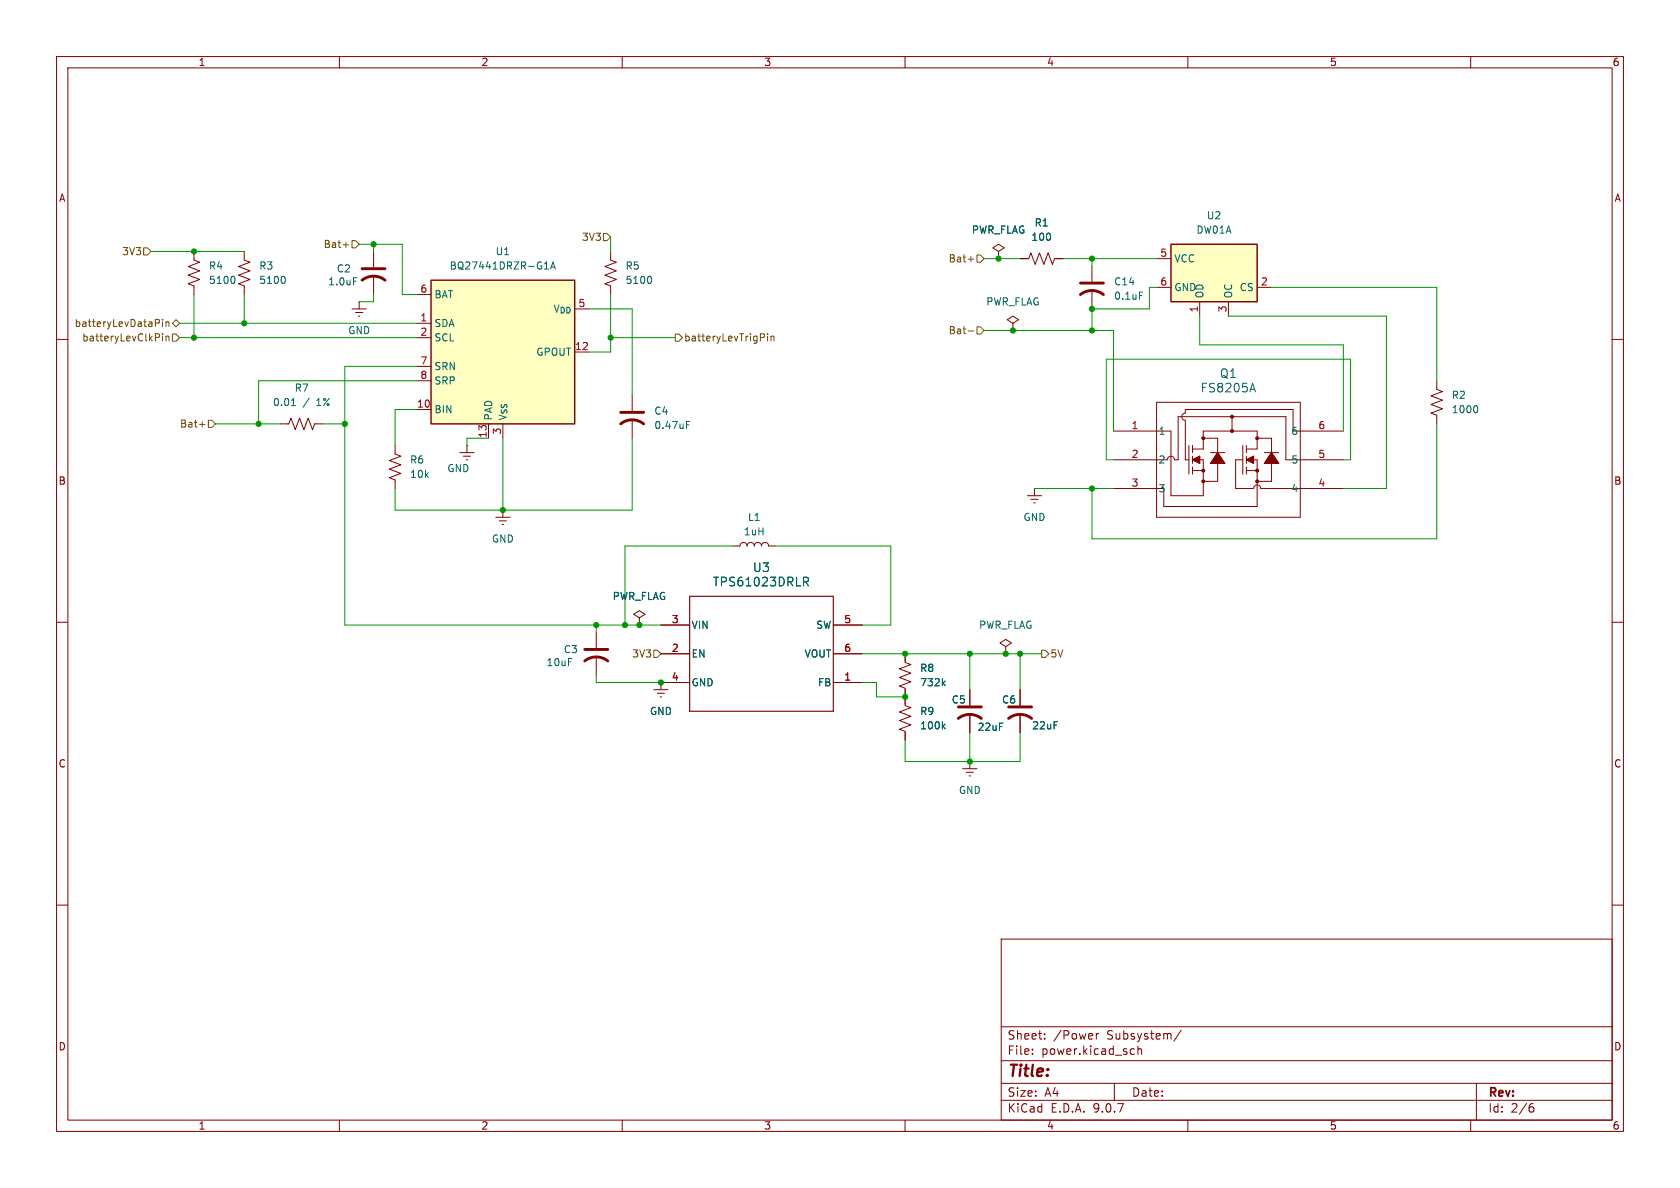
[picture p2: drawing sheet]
<svg xmlns="http://www.w3.org/2000/svg" width="297mm" height="210mm" viewBox="0 0 297 210" stroke-linecap="round" stroke-linejoin="round" font-family="sans-serif">
<g fill="none" stroke="#840000" stroke-width=".18">
<path d="M10 10h277v190h-277zM12 12h273v186h-273zM60 10v2M110 10v2M160 10v2M210 10v2M260 10v2M176.5 44.5l1-.7-1-.6-1 .6 1 .7v1.2M176.5 45.7h.1M193 47v2.8M193 51.3v3.3M10 60h2"/>
<path d="M254 67.3v1.5l1 .4-2 .8 2 .7-2 .8 2 .8-2 .7 1 .4v1.5M285 60h2M10 110h2M177.8 114.3l1-.6-1-.7-1 .7 1 .6v1.3M177.8 115.6h.1M285 110h2M171.4 121.9v2.8M171.4 126.2v3.3M10 160h2M177 166h108v32h-108zM285 160h2M60 198v2"/>
<path d="M110 198v2M160 198v2M177 194.5h108M177 191.5h108M177 187.5h108M177 181.5h108M182.5 186.3v.1M182.5 185.5v.1M184.7 183.6v.1M184.7 182.8v.1M193.8 182.7v1M194.2 182.7l-.2 .1-.2 .2"/>
<path d="M197 191.5v3M200.1 185.4l.4 .1M200.5 186.3l-.4 .1M201.2 185.5l.2-.1 .3 .1 .1 .9M201.2 184.9v1.5M208.8 182.1l-1.3 2M210 198v2M260 198v2M261 191.5v6.5M270.6 195.7h.4l.2 .3-.1 .5-.5 .1M271 195.1l-.4 .1"/>
</g>
<path d="M191 52.1a3.3 3.3 0 0 1 4.1 0M191 50h4.1M169.4 127a3.3 3.3 0 0 1 4.1 0M169.4 125h4.1" fill="none" stroke="#840000" stroke-width=".51"/>
<path d="M201.4 51.6h.6M260.9 71.7a.79 .79 0 0 1 0 1.3" fill="none" stroke="#006464" stroke-width=".18"/>
<path d="M76.2 49.5h25.4v25.4h-25.4z" fill="#ffffc2"/>
<path d="M76.2 49.5h25.4v25.4h-25.4z" fill="none" stroke="#840000" stroke-width=".25"/>
<g fill="none" stroke="#840000" stroke-width=".18">
<path d="M73.7 52.1h2.5M73.7 57.2h2.5M73.7 59.7h2.5M73.7 64.8h2.5M73.7 67.3h2.5M73.7 72.4h2.5M86.4 74.9v2.6M88.9 74.9v2.6M101.6 62.2h2.5M129.5 96.5h1.3a.64 .64 0 0 1 .6-.6 .64 .64 0 0 1 .7 .6 .64 .64 0 0 1 .6-.6 .64 .64 0 0 1 .6 .6 .64 .64 0 0 1 .7-.6 .64 .64 0 0 1 .6 .6 .64 .64 0 0 1 .7-.6 .64 .64 0 0 1 .6 .6h1.3M181.6 87.6h2.5M182.2 88.3h1.3"/>
<path d="M182.8 88.9h.2M182.9 86.4h.1M182.9 86.4v1.2M105.4 111.8v2.8M105.4 116.1v3.3M115.6 121.9h2.5M116.2 122.6h1.3M116.7 123.2h.3M116.8 120.7h.1M116.8 120.7v1.2M180.3 121.9v2.8M180.3 126.2v3.3"/>
</g>
<path d="M96.2 47.6h.8M96.5 46.5l.1-.2v1.3M97.3 47.6l.5-1.3 .4 1.3M97.5 47.2h.6" fill="none" stroke="#006464" stroke-width=".18"/>
<path d="M103.4 116.8a3.3 3.3 0 0 1 4 0M103.4 114.8h4M178.3 127a3.3 3.3 0 0 1 4.1 0M178.3 125h4.1" fill="none" stroke="#840000" stroke-width=".51"/>
<path d="M207 43.2h15.2v10.1h-15.2z" fill="#ffffc2"/>
<path d="M207 43.2h15.2v10.1h-15.2z" fill="none" stroke="#840000" stroke-width=".25"/>
<g fill="none" stroke="#840000" stroke-width=".18">
<path d="M34.3 44.5v1.5l1 .4-2 .7 2 .8-2 .7 2 .8-2 .8 1 .3v1.6M43.2 44.5v1.5l1 .4-2 .7 2 .8-2 .7 2 .8-2 .8 1 .3v1.6M62.2 54.6h2.6M62.9 55.2h1.2M63.4 55.9h.2M63.5 53.3h.1M63.5 53.3v1.3M66 44.5v2.7M66 48.8v3.3M107.9 44.5v1.5l1.1 .4-2.1 .7 2.1 .8-2.1 .7 2.1 .8-2.1 .8 1 .3v1.6M176.5 45.7h.1M179.1 57.2l1-.7-1-.6-1 .6 1 .7v1.2"/>
<path d="M179.1 58.4h.1M180.3 45.7h1.6l.3-1 .8 2 .8-2 .7 2 .8-2 .8 2 .3-1h1.6M204.5 50.8h2.5M204.5 45.7h2.5M212.1 53.3v2.6M217.2 53.3v2.6M222.2 50.8h2.6M49.5 74.9h1.6l.3-1 .8 2 .8-2 .7 2 .8-2 .7 2 .4-1h1.5M69.8 78.7v1.6l1.1 .3-2.1 .8 2.1 .8-2.1 .7 2.1 .8-2.1 .8 1 .3v1.6M82.5 78.7h.1M82.5 78.7v1.3M111.8 69.9v2.7"/>
<path d="M111.8 74.2v3.3M196.8 76.2h10.2v11.4h5.7v-6.3h-1.9M204.5 71.1h25.4v20.3h-25.4zM210.2 78.7v5.1M210.8 79.4h1.9v-3.2h9.5v3.2h-1.9M210.8 78.7v1.3M212.7 77.5h2.6v7.6h-2.6M217.8 73.7v2.5M219.7 78.7v5.1M220.3 78.7v1.3M222.2 77.5h2.6v7.6h-2.6M237.5 76.2h-8.9v-3.8h-19.1v.6a.63 .63 0 0 0-.6 .7 .63 .63 0 0 0 .6 .6v7h.7"/>
<path d="M81.3 80h2.5M81.9 80.6h1.3M82.4 81.3h.3M87.6 91.4h2.6M88.3 92.1h1.2M88.8 92.7h.2M88.9 90.2h.1M88.9 90.2v1.2M196.8 81.3h9.6a.64 .64 0 0 1 .6-.7 .64 .64 0 0 1 .6 .7h.7v-7.6h19v7.6h10.2M196.8 86.4h7.7M210.8 81.3l1.3-.7v1.3zM210.8 80.6v1.3"/>
<path d="M210.8 82.6v1.2M210.8 83.2h1.9M214 80h2.5M215.3 80l1.2 1.9h-2.5zM219.7 81.3h-1.3v5.1h3.2a.64 .64 0 0 1 .6-.7 .64 .64 0 0 1 .7 .7h14.6M220.3 81.3h1.9v8.2h-16.5v-3.1M220.3 83.2h1.9M220.3 80.6v1.3M220.3 82.6v1.2M220.3 81.3l1.3-.7v1.3zM223.5 80h2.6M224.8 80l1.3 1.9h-2.6z"/>
<path d="M113 109.2l1-.6-1-.6-1 .6 1 .6v1.3M113 110.5h.1M116.8 110.5h5.1M116.8 115.6h5.1M147.3 110.5h5.1M147.3 115.6h5.1M160 115.6v1.5l1 .4-2 .7 2 .8-2 .8 2 .7-2 .8 1 .4v3l1 .4-2 .8 2 .7-2 .8 2 .7-2 .8 1 .4v1.5M116.8 120.7h.1M116.8 120.7h5.1M147.3 120.7h5.1M170.2 135.9h2.5M170.8 136.5h1.3"/>
<path d="M171.3 137.2h.3M171.4 134.6h.1M171.4 121.9v2.8M171.4 126.2v3.3M171.4 134.6v1.3M180.3 121.9v2.8M180.3 126.2v3.3"/>
</g>
<path d="M121.9 105.4h25.4v20.3h-25.4z" fill="none" stroke="#840000" stroke-width=".2"/>
<g fill="none" stroke="#006464" stroke-width=".18">
<path d="M41.2 48.8a.79 .79 0 0 1 0 1.3M50.1 48.8a.79 .79 0 0 1 0 1.3M62.5 49.1h.6M114.9 48.8a.79 .79 0 0 1 0 1.3M51.5 71.7h.8M51.8 70.6l.1-.2v1.3M121.4 75.1h.4M121.4 74.5h.6M221.1 68.8h.7M221.5 67.8l.5 1.5M142.1 102h.5l.3 .3-.1 .5h-.7M142.4 102.8l.5 .8"/>
<path d="M166.7 120.7l.4 .5M166.7 128.4l.4 .4M167.1 120.4l-.5 .5M167.1 128l-.5 .5"/>
</g>
<path d="M64 49.5a3.3 3.3 0 0 1 4.1 0M64 47.5h4.1M109.7 74.9a3.3 3.3 0 0 1 4.1 0M109.7 72.9h4.1" fill="none" stroke="#840000" stroke-width=".51"/>
<g fill="#840000" stroke="#840000" stroke-width=".18">
<path d="M210.8 81.3l1.3-.7v1.3z"/>
<path d="M215.3 80l1.2 1.9h-2.5z"/>
<path d="M220.3 81.3l1.3-.7v1.3z"/>
<path d="M224.8 80l1.3 1.9h-2.6z"/>
</g>
<g fill="none" stroke="#840000" stroke-width=".3">
<circle cx="212.7" cy="77.5" r=".2"/>
<circle cx="217.8" cy="73.7" r=".2"/>
<circle cx="217.8" cy="76.2" r=".2"/>
<circle cx="222.2" cy="77.5" r=".2"/>
<circle cx="212.7" cy="83.2" r=".2"/>
<circle cx="212.7" cy="85.1" r=".2"/>
<circle cx="222.2" cy="83.2" r=".2"/>
<circle cx="222.2" cy="85.1" r=".2"/>
</g>
<g fill="none" stroke="#725600" stroke-width=".18">
<path d="M25.4 43.8h.6l.7 .7-.7 .6h-.6zM28.1 56.6v.4M28.7 56.5v.1M28.7 56.9v.8M28.7 59v.1M28.7 59.4v.9M29.3 59.5l.2-.1 .3 .1 .1 .8M29.3 56.9v.8M29.3 59.4v.9M29.3 57l.2-.1h.3l.1 .8M30.5 59.1h.6l.6 .6-.6 .6h-.6zM30.5 57.2l.6-.7 .6 .7-.6 .6z"/>
<path d="M60.7 43.3h.9M62.2 42.5h.7l.6 .7-.6 .6h-.7zM106.7 41.3h.6l.6 .6-.6 .6h-.6zM119.4 59.1h.6l.6 .6-.6 .6h-.6zM135.7 59v.1M135.7 59.4v.9M136.3 59.4v.9M136.3 59.5l.2-.1 .3 .1v.8M171.2 45.8h.9M171.2 58.5h.9M172.7 45.1h.7l.6 .6-.6 .7h-.7zM172.7 57.8h.7l.6 .6-.6 .7h-.7z"/>
<path d="M35.3 75h.9M36.8 74.3h.7l.6 .6-.6 .7h-.7zM115.6 114.9h.6l.6 .7-.6 .6h-.6zM184.1 114.9h.7l.6 .7-.6 .6h-.7z"/>
</g>
<g fill="none" stroke="#009600" stroke-width=".18">
<path d="M26.7 44.5h16.5M31.7 59.7h42M31.7 57.2h42M34.3 52.1v7.6M43.2 52.1v5.1M63.5 43.2h7.6v8.9h2.6M66 43.2v1.3M66 52.1v1.2h-2.5M104.1 54.6h7.7v15.3M107.9 41.9v2.6M107.9 52.1v10.1h-3.8M107.9 59.7h11.5"/>
<path d="M174 58.4h22.8v17.8M174 45.7h6.3M188 45.7h16.5M193 45.7v1.3M204.5 50.8h-1.3v3.8h-10.2v3.8M212.1 55.9v5.1h25.4v15.2M217.2 55.9h27.9v30.5h-7.6M224.8 50.8h29.2v16.5M38.1 74.9h11.4M57.1 74.9h3.9M73.7 64.8h-12.7v45.7h55.8M73.7 72.4h-3.9v6.3"/>
<path d="M73.7 67.3h-28v7.6M86.4 77.5h-3.9v1.2M88.9 77.5v12.7M111.8 77.5v12.7h-42v-3.8M254 74.9v20.4h-61v-8.9M129.5 96.5h-19v14M137.2 96.5h20.3v14h-5.1M182.9 86.4h13.9M196.8 81.3h-1.2v-17.8h43.2v17.8h-1.3M105.4 119.4v1.3h11.4M105.4 110.5v1.3M152.4 115.6h31.7"/>
<path d="M171.4 115.6v6.3M180.3 115.6v6.3M152.4 120.7h2.5v2.5h5.1M171.4 129.5v5.1M180.3 129.5v5.1h-20.3v-3.8"/>
</g>
<g fill="#009600" stroke="#009600" stroke-width=".18">
<circle cx="193" cy="45.7" r=".46"/>
<circle cx="193" cy="54.6" r=".46"/>
<circle cx="193" cy="58.4" r=".46"/>
<circle cx="176.5" cy="45.7" r=".46"/>
<circle cx="179.1" cy="58.4" r=".46"/>
<circle cx="193" cy="86.4" r=".46"/>
<circle cx="88.9" cy="90.2" r=".46"/>
<circle cx="107.9" cy="59.7" r=".46"/>
<circle cx="113" cy="110.5" r=".46"/>
<circle cx="105.4" cy="110.5" r=".46"/>
<circle cx="34.3" cy="59.7" r=".46"/>
<circle cx="43.2" cy="57.2" r=".46"/>
<circle cx="45.7" cy="74.9" r=".46"/>
<circle cx="61" cy="74.9" r=".46"/>
<circle cx="34.3" cy="44.5" r=".46"/>
<circle cx="66" cy="43.2" r=".46"/>
<circle cx="160" cy="123.2" r=".46"/>
<circle cx="180.3" cy="115.6" r=".46"/>
<circle cx="177.8" cy="115.6" r=".46"/>
<circle cx="160" cy="115.6" r=".46"/>
<circle cx="171.4" cy="115.6" r=".46"/>
<circle cx="171.4" cy="134.6" r=".46"/>
<circle cx="116.8" cy="120.7" r=".46"/>
<circle cx="110.5" cy="110.5" r=".46"/>
</g>
<text font-size="2.8" fill="#840000" x="178" y="190.9">Title:</text>
<g font-size="2.1" fill="#006464">
<text x="212.2" y="69.6">FS8205A</text>
<text x="215.6" y="67">Q1</text>
<text x="133" y="101.3">U3</text>
<text x="125.9" y="103.9">TPS61023DRLR</text>
</g>
<g font-size="2.1" fill="#840000">
<text x="178" y="184">Sheet:</text>
<text x="186.2" y="184">/Power</text>
<text x="195.7" y="184">Subsystem/</text>
<text x="178" y="186.7">File:</text>
<text x="184.1" y="186.7">power.kicad_sch</text>
<text x="178" y="196.9">KiCad</text>
<text x="178" y="194.1">Size:</text>
<text x="184.7" y="194.1">A4</text>
<text x="185.7" y="196.9">E.D.A.</text>
<text x="193.3" y="196.9">9.0.7</text>
<text x="200" y="194.1">Date:</text>
<text x="263" y="194.3">Rev:</text>
<text x="263" y="196.9">Id:</text>
<text x="267.1" y="196.9">2/6</text>
</g>
<g font-size="1.8" fill="#840000">
<text x="35" y="11.9">1</text>
<text x="85" y="11.9">2</text>
<text x="135" y="11.9">3</text>
<text x="185" y="11.9">4</text>
<text x="235" y="11.9">5</text>
<text x="285" y="11.9">6</text>
<text x="10.3" y="35.9">A</text>
<text x="285.3" y="35.9">A</text>
<text x="10.3" y="85.9">B</text>
<text x="285.3" y="85.9">B</text>
<text x="10.3" y="135.9">C</text>
<text x="285.3" y="135.9">C</text>
<text x="10.3" y="185.9">D</text>
<text x="285.3" y="185.9">D</text>
<text x="35" y="199.9">1</text>
<text x="85" y="199.9">2</text>
<text x="135" y="199.9">3</text>
<text x="185" y="199.9">4</text>
<text x="235" y="199.9">5</text>
<text x="285" y="199.9">6</text>
</g>
<g font-size="1.8" fill="#006464">
<text x="171.7" y="41.5">PWR_FLAG</text>
<text x="182.8" y="40.2">R1</text>
<text x="211.4" y="41.5">DW01A</text>
<text x="213.3" y="39">U2</text>
<text x="36.8" y="47.9">R4</text>
<text x="45.7" y="47.9">R3</text>
<text x="79.4" y="47.9">BQ27441DRZR-G1A</text>
<text x="87.5" y="45.3">U1</text>
<text x="110.5" y="47.9">R5</text>
<text x="182.2" y="42.8">100</text>
<text x="207.5" y="46.6">VCC</text>
<text x="36.8" y="50.4">5100</text>
<text x="45.7" y="50.4">5100</text>
<text x="57.9" y="50.6">1.0uF</text>
<text x="59.4" y="48.4">C2</text>
<text x="76.7" y="52.9">BAT</text>
<text x="110.5" y="50.4">5100</text>
<text x="196.9" y="50.6">C14</text>
<text x="196.9" y="53.2">0.1uF</text>
<text x="207.5" y="51.7">GND</text>
<text x="213" y="52.8" transform="rotate(-90 213 52.8)">OD</text>
<text x="218" y="52.8" transform="rotate(-90 218 52.8)">OC</text>
<text x="219.1" y="51.7">CS</text>
<text x="61.5" y="59.3">GND</text>
<text x="76.7" y="58">SDA</text>
<text x="97.7" y="55.5">V_{DD}</text>
<text x="174.3" y="54.2">PWR_FLAG</text>
<text x="76.7" y="60.6">SCL</text>
<text x="76.7" y="65.6">SRN</text>
<text x="94.7" y="63.1">GPOUT</text>
<text x="48.2" y="72">0.01</text>
<text x="52" y="69.4">R7</text>
<text x="53.6" y="72">/</text>
<text x="56.1" y="72">1%</text>
<text x="76.7" y="68.2">SRP</text>
<text x="256.5" y="70.7">R2</text>
<text x="76.7" y="73.3">BIN</text>
<text x="87.2" y="74.4" transform="rotate(-90 87.2 74.4)">PAD</text>
<text x="89.8" y="74.4" transform="rotate(-90 89.8 74.4)">V_{SS}</text>
<text x="115.6" y="73.5">C4</text>
<text x="115.6" y="76">0.47uF</text>
<text x="204.7" y="77.1">1</text>
<text x="228.2" y="77.1">6</text>
<text x="256.5" y="73.3">1000</text>
<text x="72.4" y="82.1">R6</text>
<text x="79" y="83.7">GND</text>
<text x="204.7" y="82.1">2</text>
<text x="228.2" y="82.1">5</text>
<text x="72.4" y="84.7">10k</text>
<text x="204.7" y="87.2">3</text>
<text x="228.2" y="87.2">4</text>
<text x="131.4" y="94.8">1uH</text>
<text x="132.1" y="92.3">L1</text>
<text x="180.8" y="92.3">GND</text>
<text x="86.9" y="96.1">GND</text>
<text x="108.2" y="106.3">PWR_FLAG</text>
<text x="122.2" y="111.4">VIN</text>
<text x="144.2" y="111.4">SW</text>
<text x="173" y="111.4">PWR_FLAG</text>
<text x="96.5" y="118">10uF</text>
<text x="99.6" y="115.7">C3</text>
<text x="122.2" y="116.4">EN</text>
<text x="142.1" y="116.4">VOUT</text>
<text x="162.6" y="119">R8</text>
<text x="122.2" y="121.5">GND</text>
<text x="144.5" y="121.5">FB</text>
<text x="162.6" y="121.5">732k</text>
<text x="168.2" y="124.6">C5</text>
<text x="177" y="124.6">C6</text>
<text x="114.8" y="126.6">GND</text>
<text x="162.6" y="126.6">R9</text>
<text x="162.6" y="129.1">100k</text>
<text x="172.7" y="129.4">22uF</text>
<text x="182.4" y="129.1">22uF</text>
<text x="169.4" y="140.6">GND</text>
</g>
<g font-size="1.8" fill="#725600">
<text x="21.5" y="45.3">3V3</text>
<text x="57.1" y="44">Bat+</text>
<text x="102.8" y="42.8">3V3</text>
<text x="167.6" y="46.6">Bat+</text>
<text x="13.1" y="58">batteryLevDataPin</text>
<text x="167.6" y="59.3">Bat-</text>
<text x="14.4" y="60.6">batteryLevClkPin</text>
<text x="120.8" y="60.6">batteryLevTrigPin</text>
<text x="31.7" y="75.8">Bat+</text>
<text x="111.7" y="116.4">3V3</text>
<text x="185.6" y="116.4">5V</text>
</g>
<g font-size="1.8" fill="#a90000">
<text x="205" y="45.5">5</text>
<text x="74.2" y="51.8">6</text>
<text x="205" y="50.5">6</text>
<text x="222.8" y="50.5">2</text>
<text x="74.2" y="56.9">1</text>
<text x="74.2" y="59.4">2</text>
<text x="102.2" y="54.4">5</text>
<text x="211.8" y="55.3" transform="rotate(-90 211.8 55.3)">1</text>
<text x="216.9" y="55.3" transform="rotate(-90 216.9 55.3)">3</text>
<text x="74.2" y="64.5">7</text>
<text x="101.6" y="62">12</text>
<text x="74.2" y="67.1">8</text>
<text x="73.6" y="72.1">10</text>
<text x="86.1" y="77.5" transform="rotate(-90 86.1 77.5)">13</text>
<text x="88.6" y="76.9" transform="rotate(-90 88.6 76.9)">3</text>
<text x="200" y="75.9">1</text>
<text x="233" y="75.9">6</text>
<text x="200" y="81">2</text>
<text x="233" y="81">5</text>
<text x="200" y="86.1">3</text>
<text x="233" y="86.1">4</text>
<text x="118.7" y="110.2">3</text>
<text x="149.2" y="110.2">5</text>
<text x="118.7" y="115.3">2</text>
<text x="149.2" y="115.3">6</text>
<text x="118.7" y="120.4">4</text>
<text x="149.2" y="120.4">1</text>
</g>
</svg>
